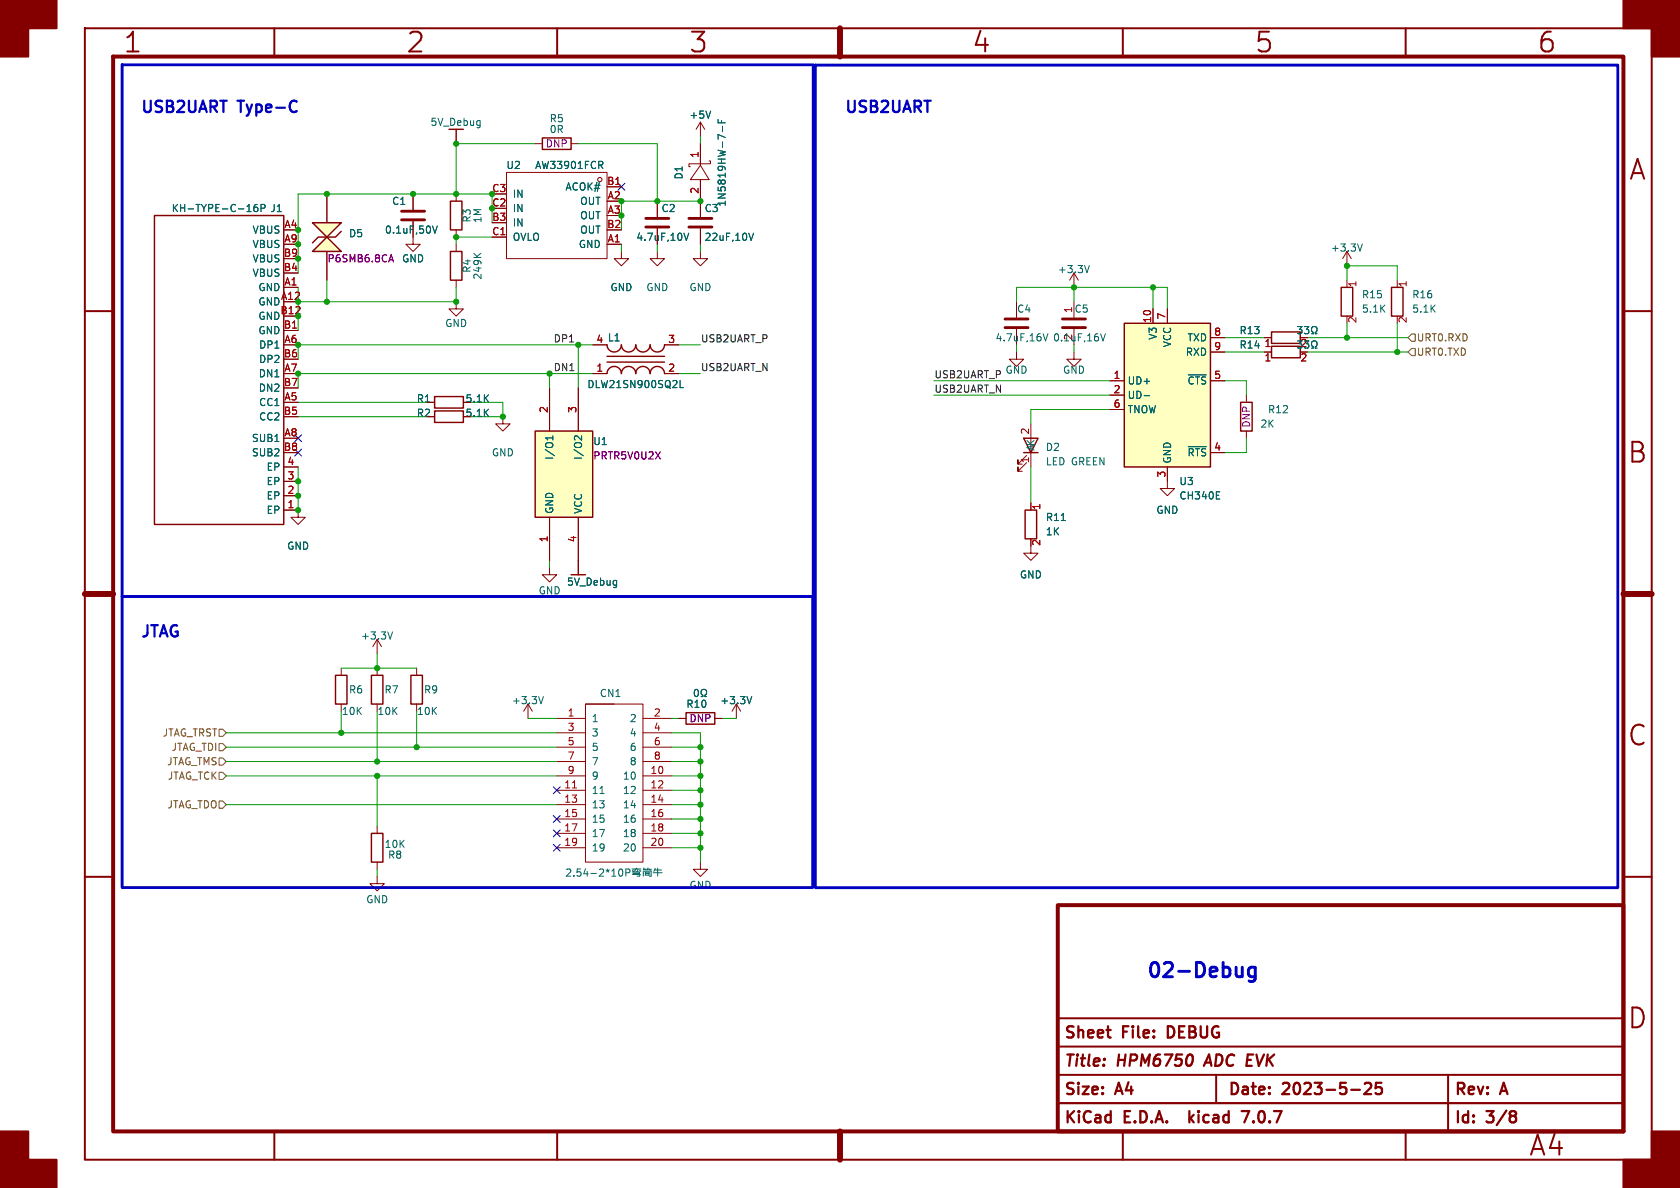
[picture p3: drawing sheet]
<svg xmlns="http://www.w3.org/2000/svg" width="297mm" height="210mm" viewBox="0 0 297 210" stroke-linecap="round" stroke-linejoin="round" font-family="sans-serif">
<g fill="none" stroke="#840000" stroke-width=".35">
<path d="M15 5h277v200h-277zM48.5 5v5M98.5 5v5M148.5 5v5M198.5 5v5M248.5 5v5M15 55h5M287 55h5M15 105h5M287 105h5M15 155h5M287 155h5"/>
<path d="M187 195h100M187 190h100M187 185h100M187 180h100M215 190v5M256 190v10M48.5 200v5M98.5 200v5M148.5 200v5M198.5 200v5M248.5 200v5"/>
</g>
<path d="M20 10h267v190h-267zM187 160h100v40h-100z" fill="none" stroke="#840000" stroke-width=".7"/>
<path d="M148.5 5v5M15 105h5M287 105h5M148.5 200v5" fill="none" stroke="#840000" stroke-width="1.1"/>
<g fill="#840000" stroke="#840000" stroke-width=".35">
<path d="M0 0h10v5h-5v5h-5z"/>
<path d="M0 200h5v5h5v5h-10z"/>
<path d="M287 0h10v10h-5v-5h-5z"/>
<path d="M292 200h5v10h-10v-5h5z"/>
</g>
<path d="M206.9 181.4h-.4v2h.4M210.3 196.4v2M210.5 197.6l.5 .8M211 197.1l-.7 .7M213.7 186.4l-.9 2M219.5 196.4h1.3l-.8 2M241.3 191.6l.3-.2h.4a.54 .54 0 0 1 .3 .9l-1.1 1.1h1.2M244.2 191.4h-.9l-.1 1 .3-.2 .6 .1 .2 .3-.1 .6-.3 .2h-.4l-.3-.2M267.6 196.4l.4 .4-.1 .3-.3 .2 .4 .3v.4l-.4 .4" fill="none" stroke="#840000" stroke-width=".4"/>
<g fill="none" stroke="#840000" stroke-width=".18">
<path d="M73 34.3v2.8M73 39.1v2.8M89.5 30.5h17.8v15.2h-17.8zM107.3 33h2.6M50.2 50.8h2.5M50.2 58.4h2.5M87 41.9h2.5M107.3 43.2h2.6M116.2 44.5v1.2h1.3l-1.3 1.3-1.3-1.3h1.3M247 49.5v1.3M247 55.9v1.3M75.6 73.7h1.2"/>
<path d="M50.2 90.2h2.5v1.2h1.3l-1.3 1.3-1.3-1.3h1.3M50.2 87.6h2.5M50.2 85.1h2.5M50.2 82.6h2.5M97.2 100.3v1.3h1.2l-1.2 1.3-1.3-1.3h1.3"/>
<circle cx="106" cy="31.8" r=".38"/>
</g>
<path d="M27.3 38.1h22.9v54.6h-22.9zM80.6 22.9v2.5M246 50.8h2v5.1h-2zM76.8 72.6h5.1v2.1h-5.1z" fill="none" stroke="#840000" stroke-width=".25"/>
<path d="M71 38.9h4.1M71 37.3h4.1" fill="none" stroke="#840000" stroke-width=".51"/>
<path d="M43.7 37.4h.7M45.5 36.1l-.4 .1a.86 .86 0 0 0 0 1.2l.4-.1 .1-.4-.2-.3-.4 .1-.1 .2M46.1 36.8l.6-.1 .2-.1-.1-.3-.7-.2v1.3M76.5 39.9l.4 1.3 .4-1.3M106.2 29.2l.4 .6M106.3 28.5l.3 .3-.1 .3-.2 .1" fill="none" stroke="#006464" stroke-width=".18"/>
<g fill="#ffffc2">
<path d="M55.2 44.5l2.6-2.6 2.5 2.6z"/>
<path d="M55.2 39.4h5.1l-2.5 2.5z"/>
</g>
<g fill="none" stroke="#840000" stroke-width=".25">
<path d="M55.2 39.4h5.1l-2.5 2.5zM79.6 35.6h2.1v5h-2.1zM95.9 24.4h5.1v2h-5.1zM55.2 44.5l2.6-2.6 2.5 2.6zM60.3 40.9l-1 1h-3l-1.1 1M79.6 44.5h2.1v5h-2.1zM198.8 57.2h15.2v25.4h-15.2zM224.8 58.7h5.1v2h-5.1zM237.1 50.8h2v5.1h-2zM76.8 70.1h5.1v2h-5.1zM94.6 76.2h10.2v15.2h-10.2zM107.3 61a1.27 1.27 0 0 0 1.3 1.2 1.27 1.27 0 0 0 1.3-1.2 1.27 1.27 0 0 0 1.2 1.2 1.27 1.27 0 0 0 1.3-1.2 1.27 1.27 0 0 0 1.3 1.2 1.27 1.27 0 0 0 1.2-1.2 1.27 1.27 0 0 0 1.3 1.2 1.27 1.27 0 0 0 1.3-1.2"/>
<path d="M107.3 66a1.27 1.27 0 0 1 1.3-1.2 1.27 1.27 0 0 1 1.3 1.2 1.27 1.27 0 0 1 1.2-1.2 1.27 1.27 0 0 1 1.3 1.2 1.27 1.27 0 0 1 1.3-1.2 1.27 1.27 0 0 1 1.2 1.2 1.27 1.27 0 0 1 1.3-1.2 1.27 1.27 0 0 1 1.3 1.2M107.3 64h10.2M107.3 63h10.2M181 77.5h2.5l-1.3 2.5zM219.3 71.1h2.1v5.1h-2.1zM224.8 61.2h5.1v2h-5.1zM102.2 99.1v2.5M181 80h2.5M181.2 90.2h2.1v5.1h-2.1zM59.3 119.4h2v5.1h-2zM65.7 119.4h2v5.1h-2zM72.6 119.4h2.1v5.1h-2.1z"/>
<path d="M101 101.6h2.5M121.3 126h5.1v2h-5.1zM65.7 147.3h2v5.1h-2z"/>
</g>
<g fill="none" stroke="#840000" stroke-width=".18">
<path d="M57.8 34.3v5.1M73 39.1v4.1h1.3l-1.3 1.3-1.2-1.3h1.2M73 34.3v2.8M80.6 34.3v1.3M94.6 25.4h1.3M101 25.4h1.2M107.3 33h2.6M116.2 35.6v2.8M123.8 29.2l1.5 2.6h-3.3zM123.8 21.6l-.7 1.3M123.8 21.6v2.5M123.8 25.4v3.8"/>
<path d="M123.8 31.8v6.6M123.8 21.6l.8 1.3M125.3 28.4h.3v.6h-3.8v.5h.2M50.2 50.8h2.5M50.2 58.4h2.5M57.8 44.5v5M80.6 53.3v1.3h1.3l-1.3 1.3-1.2-1.3h1.2M80.6 40.6v1.3M80.6 43.2v1.3M80.6 49.5v1.3M87 41.9h2.5M107.3 43.2h2.6"/>
<path d="M109.9 44.5v1.2h1.2l-1.2 1.3-1.3-1.3h1.3M116.2 40.4v2.8M123.8 44.5v1.2h1.3l-1.3 1.3-1.2-1.3h1.2M123.8 40.4v2.8M179.7 53.3v2.8M179.7 58.2v2.8M189.9 48.3v2.5M189.9 53.3v2.8M189.9 58.2v2.8M189.9 48.3l-.8 1.2M189.9 48.3l.7 1.2M203.8 54.6v2.6"/>
<path d="M206.4 54.6v2.6M214 59.7h2.5M223.5 59.7h1.3M229.9 59.7h1.2M238.1 44.5l-.7 1.2M238.1 44.5v2.5M238.1 49.5v1.3M238.1 55.9v1.3M238.1 44.5l.8 1.2M75.6 71.1h1.2M75.6 73.7h1.2M88.9 73.7v1.2h1.3l-1.3 1.3-1.3-1.3h1.3"/>
<path d="M97.2 68.6v7.6M102.2 68.6v7.6M104.8 66h2.5M117.5 66h2.5M117.5 61h2.5M179.7 62.2v1.3h1.3l-1.3 1.3-1.3-1.3h1.3M182.2 74.9v2.6M189.9 62.2v1.3h1.2l-1.2 1.3-1.3-1.3h1.3M196.2 67.3h2.6M196.2 69.9h2.6M196.2 72.4h2.6M214 67.3h2.5"/>
<path d="M214 62.2h2.5M220.3 69.9v1.2M220.3 76.2v1.3M223.5 62.2h1.3M50.2 90.2h2.5M50.2 87.6h2.5M50.2 85.1h2.5M50.2 82.6h2.5M97.2 91.4v7.7M102.2 91.4v7.7M181.5 81.8l-1.5 1.5v-.7v.7h.7M181.5 80.5l-1.5 1.5v-.7v.7h.7"/>
<path d="M182.2 95.3v2.5h1.3l-1.3 1.3-1.2-1.3h1.2M182.2 80v2.6M182.2 88.9v1.3M206.4 82.6v3.8h1.2l-1.2 1.2-1.3-1.2h1.3M214 80h2.5M60.3 118.1v1.3M66.7 113v2.6M66.7 118.1v1.3M66.7 113l-.8 1.3M66.7 113l.7 1.3M73.7 118.1v1.3M60.3 124.5v1.2"/>
<path d="M66.7 124.5v1.2M73.7 124.5v1.2M93.3 124.5l-.7 1.2M93.3 124.5v2.5M93.3 124.5l.8 1.2M98.4 127h5.1M98.4 137.2h5.1M98.4 139.7h5.1M98.4 129.5h5.1M98.4 132.1h5.1M98.4 134.6h5.1M103.5 124.5h10.2v27.9h-10.2z"/>
<path d="M103.5 124.5h5.1M113.7 127h5M113.7 137.2h5M113.7 139.7h5M113.7 129.5h5M113.7 132.1h5M113.7 134.6h5M120 127h1.3M126.4 127h1.2M130.2 124.5l-.8 1.2M130.2 124.5v2.5M130.2 124.5l.7 1.2"/>
<path d="M66.7 154.9v1.3h1.2l-1.2 1.3-1.3-1.3h1.3M66.7 146.1v1.2M66.7 152.4v1.3M98.4 142.2h5.1M98.4 144.8h5.1M98.4 147.3h5.1M98.4 149.9h5.1M113.7 142.2h5M113.7 144.8h5M113.7 147.3h5M113.7 149.9h5M123.8 152.4v1.3h1.3l-1.3 1.2-1.2-1.2h1.2"/>
</g>
<path d="M68.8 45.9h.6M69.1 45l.5 1.3" fill="none" stroke="#840084" stroke-width=".18"/>
<g fill="none" stroke="#006464" stroke-width=".18">
<path d="M125.6 19.6l-.4 1.3M43.7 37.4h.7M45.5 36.1l-.4 .1a.86 .86 0 0 0 0 1.2l.4-.1 .1-.4-.2-.3-.4 .1-.1 .2M46.1 36.8l.6-.1 .2-.1-.1-.3-.7-.2v1.3M76.5 39.9l.4 1.3 .4-1.3M106.2 29.2l.4 .6M106.3 28.5l.3 .3-.1 .3-.2 .1M126.9 21.1v.6h1.3M127.5 21.3v.4M127.7 22.3v1M83.8 44.8l.7 .7M85 44.8l-.7 .5"/>
<path d="M120.9 41.2l.4 1.3 .5-1.3M132.4 41.2l.4 1.3 .4-1.3M184.4 59l.4 1.3 .5-1.3M192.6 46.9l-.4 1.3M194.6 59l.4 1.3 .4-1.3M229.4 57.7h.8l-.5 .5 .4 .1v.6l-.2 .1-.5-.1M230.6 57.7h.8l-.4 .5 .3 .1v.6l-.2 .1-.5-.1M231.9 59h.3v-.2a.54 .54 0 0 1-.3-.8 .54 .54 0 0 1 .8-.2 .58 .58 0 0 1-.2 1v.2h.3M240.8 43.1l-.4 1.3M97.7 77v.8M97.7 77.4h-1.2l.3 .4M102.8 77v.8l-.9-.8-.3 .2-.1 .4"/>
<path d="M120.2 67.3v1.2h.6M202.3 69.9h.9M210.1 79h3.2M210.1 66.3h3.2M230.6 60.3h.8l-.4 .5M231.3 60.8l.1 .2-.1 .5M231.9 61.5h.3v-.2a.54 .54 0 0 1-.3-.7 .54 .54 0 0 1 .8-.3 .58 .58 0 0 1-.2 1v.2h.3M187.6 92h.7M215 88.2h.6M215 86.9h.6M69.4 111.7l-.4 1.3M96.1 123.1l-.5 1.3"/>
<path d="M122.9 122l.1-.1a.68 .68 0 0 1 .5 .6 .68 .68 0 0 1-.5 .6l-.1-.1-.2-.3zM123.9 123.1h.3v-.2a.54 .54 0 0 1-.2-.7 .54 .54 0 0 1 .7-.3 .58 .58 0 0 1-.1 1v.2h.3M132.9 123.1l-.4 1.3M100.2 153.7l.5-.1 .2 .4-.8 .9h.8M101.4 154.8v.1M102.7 153.6h-.6l-.1 .6 .2-.1 .4 .1 .1 .1v.5l-.2 .1-.5-.1M103.5 153.6l-.3 .9h.8M103.8 154v.9M104.5 154.4h.9M106 153.7l.5-.1 .2 .4-.8 .9h.8M106.1 140.3h.7M107.1 153.8l.3 .1"/>
<path d="M107.4 153.6v.3M107.4 153.9l-.1 .3M107.4 153.9l.2 .3M107.7 153.8l-.3 .1M108.2 154.9h.7M108.2 154l.3-.4v1.3M109.6 153.7l.1-.1a.68 .68 0 0 1 .4 .6 .68 .68 0 0 1-.4 .7 .84 .84 0 0 1-.1-1.2zM110.6 154.3l.6-.1 .2-.2-.1-.3-.7-.1v1.3M111.7 153.6h1.6M112 154.3l-.1 .3h1.3l-.1 .3h-.5M112 153.7l-.2 .3M112 154.2h1.1v.2h-1.1"/>
<path d="M112.3 153.6v.3l-.5 .3M112.5 153.4v.2M112.8 153.6v.4h-.3M113.1 153.8l.2 .2M113.7 154v.9M113.8 153.7h.6M113.8 153.9l.2 .1M113.8 153.4l-.1 .3M114 153.6l.1 .2M114.1 154.4h.7M114.1 154.2h.7v.5h-.7zM114.1 154h1v.9h-.3"/>
<path d="M114.5 153.7h.7M114.6 153.4l-.1 .3M114.8 153.6l.1 .2M115.5 154.3h1.6M115.7 153.8h1.2M115.8 153.5l-.2 .5M116.3 153.4v1.5"/>
</g>
<path d="M114.2 38.6h4M121.8 38.6h4.1M114.2 40.1h4M121.8 40.1h4.1M177.7 57.9h4M177.7 56.4h4M187.8 57.9h4.1M187.8 56.4h4.1" fill="none" stroke="#840000" stroke-width=".51"/>
<g fill="#ffffc2" stroke="#ffffc2" stroke-width=".18">
<path d="M198.8 57.2h15.2v25.4h-15.2z"/>
<path d="M94.6 76.2h10.2v15.2h-10.2z"/>
</g>
<path d="M101.2 139.3h.7" fill="none" stroke="#a90000" stroke-width=".18"/>
<path d="M249.6 59.1h.6v1.2h-.6l-.7-.6zM249.6 61.6h.6v1.3h-.6l-.7-.7zM38.7 134h.7l.6 .6-.6 .7h-.7zM38.7 128.9h.7l.6 .6-.6 .7h-.7zM38.7 136.5h.7l.6 .7-.6 .6h-.7zM38.7 131.4h.7l.6 .7-.6 .6h-.7zM38.7 141.6h.7l.6 .6-.6 .7h-.7z" fill="none" stroke="#725600" stroke-width=".18"/>
<path d="M221.9 171v2a.69 .69 0 0 1-1.1 .4M221.9 171.1l-.7-.1-.5 .5v.7l.2 .3 .3 .2 .7-.2" fill="none" stroke="#0000c2" stroke-width=".51"/>
<path d="M21.6 11.5h122.2v93.9h-122.2zM144.1 11.5h141.9v145.4h-141.9zM21.6 105.5h122.1v51.4h-122.1z" fill="none" stroke="#0000c2" stroke-width=".5"/>
<g fill="none" stroke="#009600" stroke-width=".18">
<path d="M87 39.4v-5.1h-34.3v14M94.6 25.4h-14v8.9M102.2 25.4h14v10.2M123.8 24.1v1.3M123.8 35.6h-13.9v5M52.7 50.8v7.6M57.8 49.5v3.8M80.6 50.8v2.5h-27.9M87 41.9h-6.4v1.3M109.9 43.2v1.3M116.2 43.2v1.3M123.8 43.2v1.3"/>
<path d="M179.7 53.3v-2.5h26.7v3.8M189.9 50.8v2.5M203.8 50.8v3.8M216.5 59.7h7M231.1 59.7h17.8M238.1 49.5v-2.5h8.9v2.5M238.1 57.2v2.5M247 57.2v5M52.7 73.7h22.9M52.7 71.1h22.9M83.2 71.1h5.7v2.6h-5.7M97.2 66v2.6"/>
<path d="M102.2 61v7.6M104.8 61h-52.1v2.5M104.8 66h-52.1v2.6M120 61h3.8M120 66h3.8M165.1 67.3h31.1M165.1 69.9h31.1M179.7 61v1.2M189.9 61v1.2M196.2 72.4h-14v2.5M216.5 62.2h7M216.5 67.3h3.8v2.6"/>
<path d="M220.3 77.5v2.5h-3.8M231.1 62.2h17.8M52.7 82.6v7.6M97.2 99.1v1.2M182.2 82.6v6.3M60.3 118.1h13.4M66.7 115.6v2.5M40 132.1h58.4M40 134.6h58.4M40 129.5h58.4M40 137.2h58.4M60.3 125.7v3.8"/>
<path d="M66.7 125.7v8.9M66.7 137.2v8.9M73.7 125.7v6.4M93.3 127h5.1M118.7 129.5h5.1v22.9M118.7 132.1h5.1M118.7 134.6h5.1M118.7 127h1.3M118.7 137.2h5.1M118.7 139.7h5.1M127.6 127h2.6M40 142.2h58.4"/>
<path d="M66.7 153.7v1.2M118.7 144.8h5.1M118.7 147.3h5.1M118.7 149.9h5.1M118.7 142.2h5.1"/>
</g>
<g fill="none" stroke="#000084" stroke-width=".18">
<path d="M109.2 32.4l1.3 1.2M110.5 32.4l-1.3 1.2M52.1 76.9l1.2 1.2M52.1 79.4l1.2 1.2M53.3 76.9l-1.2 1.2M53.3 79.4l-1.2 1.2M97.8 139.1l1.2 1.2M99 139.1l-1.2 1.2M97.8 149.3l1.2 1.2M97.8 144.2l1.2 1.2M97.8 146.7l1.2 1.2M99 149.3l-1.2 1.2"/>
<path d="M99 144.2l-1.2 1.2M99 146.7l-1.2 1.2"/>
</g>
<g fill="#009600" stroke="#009600" stroke-width=".18">
<circle cx="57.8" cy="53.3" r=".46"/>
<circle cx="52.7" cy="40.6" r=".46"/>
<circle cx="52.7" cy="55.9" r=".46"/>
<circle cx="52.7" cy="43.2" r=".46"/>
<circle cx="57.8" cy="34.3" r=".46"/>
<circle cx="73" cy="34.3" r=".46"/>
<circle cx="52.7" cy="53.3" r=".46"/>
<circle cx="52.7" cy="45.7" r=".46"/>
<circle cx="52.7" cy="90.2" r=".46"/>
<circle cx="52.7" cy="87.6" r=".46"/>
<circle cx="52.7" cy="85.1" r=".46"/>
<circle cx="52.7" cy="66" r=".46"/>
<circle cx="52.7" cy="61" r=".46"/>
<circle cx="97.2" cy="66" r=".46"/>
<circle cx="88.9" cy="73.7" r=".46"/>
<circle cx="102.2" cy="61" r=".46"/>
<circle cx="116.2" cy="35.6" r=".46"/>
<circle cx="109.9" cy="38.1" r=".46"/>
<circle cx="123.8" cy="35.6" r=".46"/>
<circle cx="109.9" cy="35.6" r=".46"/>
<circle cx="87" cy="36.8" r=".46"/>
<circle cx="80.6" cy="34.3" r=".46"/>
<circle cx="87" cy="34.3" r=".46"/>
<circle cx="80.6" cy="41.9" r=".46"/>
<circle cx="80.6" cy="53.3" r=".46"/>
<circle cx="80.6" cy="25.4" r=".46"/>
<circle cx="123.8" cy="149.9" r=".46"/>
<circle cx="123.8" cy="132.1" r=".46"/>
<circle cx="123.8" cy="134.6" r=".46"/>
<circle cx="123.8" cy="137.2" r=".46"/>
<circle cx="123.8" cy="147.3" r=".46"/>
<circle cx="123.8" cy="142.2" r=".46"/>
<circle cx="123.8" cy="144.8" r=".46"/>
<circle cx="66.7" cy="137.2" r=".46"/>
<circle cx="123.8" cy="139.7" r=".46"/>
<circle cx="66.7" cy="134.6" r=".46"/>
<circle cx="73.7" cy="132.1" r=".46"/>
<circle cx="60.3" cy="129.5" r=".46"/>
<circle cx="66.7" cy="118.1" r=".46"/>
<circle cx="238.1" cy="59.7" r=".46"/>
<circle cx="247" cy="62.2" r=".46"/>
<circle cx="238.1" cy="47" r=".46"/>
<circle cx="203.8" cy="50.8" r=".46"/>
<circle cx="189.9" cy="50.8" r=".46"/>
</g>
<g font-size="4.9" fill="#840000">
<text x="21.7" y="9.8">1</text>
<text x="71.7" y="9.8">2</text>
<text x="121.7" y="9.8">3</text>
<text x="171.7" y="9.8">4</text>
<text x="221.7" y="9.8">5</text>
<text x="271.7" y="9.8">6</text>
<text x="287.8" y="32.3">A</text>
<text x="287.6" y="82.3">B</text>
<text x="287.6" y="132.3">C</text>
<text x="287.6" y="182.3">D</text>
<text x="270.2" y="204.8">A4</text>
</g>
<text font-size="3.5" fill="#0000c2" x="202.6" y="173">02-Debug</text>
<g font-size="2.8" fill="#0000c2">
<text x="24.8" y="20.1">USB2UART</text>
<text x="42.3" y="20.1">Type-C</text>
<text x="149.2" y="20.1">USB2UART</text>
<text x="24.8" y="112.8">JTAG</text>
</g>
<g font-size="2.8" fill="#840000">
<text x="188" y="184.1">Sheet</text>
<text x="198.6" y="184.1">File:</text>
<text x="207.3" y="184.1">DEBUG</text>
<text x="188" y="189.1">Title:</text>
<text x="197.7" y="189.1">HPM6750</text>
<text x="214" y="189.1">ADC EVK</text>
<text x="188" y="194.1">Size:</text>
<text x="197.5" y="194.1">A4</text>
<text x="217" y="194.1">Date:</text>
<text x="226.9" y="194.1">2023-5-25</text>
<text x="257" y="194.1">Rev:</text>
<text x="265.5" y="194.1">A</text>
<text x="188" y="199.1">KiCad</text>
<text x="198.9" y="199.1">E.D.A.</text>
<text x="211.9" y="199.1">kicad</text>
<text x="222.2" y="199.1">7.0.7</text>
<text x="257" y="199.1">Id:</text>
<text x="263" y="199.1">3/8</text>
</g>
<g font-size="1.8" fill="#006464">
<text x="76" y="22.5">5V_Debug</text>
<text x="97.1" y="21.8">R5</text>
<text x="97.1" y="23.7">0R</text>
<text x="121.8" y="21.2">+5V</text>
<text x="89.4" y="30.1">U2</text>
<text x="90.6" y="35.2">IN</text>
<text x="94.5" y="30.1">AW33901FCR</text>
<text x="99.9" y="33.9">ACOK#</text>
<text x="120.9" y="31.8" transform="rotate(-90 120.9 31.8)">D1</text>
<text x="30.3" y="37.7">KH-TYPE-C-16P</text>
<text x="44.6" y="41.5">VBUS</text>
<text x="47.7" y="37.7">J1</text>
<text x="68" y="41.5">0.1uF,50V</text>
<text x="69.2" y="36.4">C1</text>
<text x="83.4" y="39.4" transform="rotate(-90 83.4 39.4)">R3</text>
<text x="85.3" y="39.5" transform="rotate(-90 85.3 39.5)">1M</text>
<text x="90.6" y="40.2">IN</text>
<text x="90.6" y="37.7">IN</text>
<text x="102.5" y="36.4">OUT</text>
<text x="102.5" y="39">OUT</text>
<text x="102.5" y="41.5">OUT</text>
<text x="116.8" y="37.7">C2</text>
<text x="124.5" y="37.7">C3</text>
<text x="128.5" y="36.4" transform="rotate(-90 128.5 36.4)">1N5819HW-7-F</text>
<text x="44.6" y="44">VBUS</text>
<text x="44.6" y="46.6">VBUS</text>
<text x="61.6" y="42.1">D5</text>
<text x="71" y="46.6">GND</text>
<text x="90.6" y="42.8">OVLO</text>
<text x="102.2" y="44">GND</text>
<text x="112.4" y="42.8">4.7uF,10V</text>
<text x="124.5" y="42.8">22uF,10V</text>
<text x="235.2" y="44.7">+3.3V</text>
<text x="44.6" y="49.1">VBUS</text>
<text x="45.6" y="51.7">GND</text>
<text x="83.4" y="48.3" transform="rotate(-90 83.4 48.3)">R4</text>
<text x="85.3" y="49.5" transform="rotate(-90 85.3 49.5)">249K</text>
<text x="107.8" y="51.7">GND</text>
<text x="114.2" y="51.7">GND</text>
<text x="121.8" y="51.7">GND</text>
<text x="186.9" y="48.5">+3.3V</text>
<text x="240.7" y="52.9">R15</text>
<text x="249.6" y="52.9">R16</text>
<text x="45.6" y="54.2">GND</text>
<text x="45.6" y="59.3">GND</text>
<text x="45.6" y="56.7">GND</text>
<text x="78.6" y="58">GND</text>
<text x="179.7" y="55.5">C4</text>
<text x="189.6" y="55.4" transform="rotate(-90 189.6 55.4)">1</text>
<text x="189.9" y="55.5">C5</text>
<text x="219" y="59.3">R13</text>
<text x="240.7" y="55.5">5.1K</text>
<text x="249.6" y="55.5">5.1K</text>
<text x="45.7" y="61.8">DP1</text>
<text x="45.7" y="64.4">DP2</text>
<text x="175.9" y="60.6">4.7uF,16V</text>
<text x="186.1" y="60.6">0.1uF,16V</text>
<text x="189.6" y="60.3" transform="rotate(-90 189.6 60.3)">2</text>
<text x="204.7" y="60.2" transform="rotate(-90 204.7 60.2)">V3</text>
<text x="207.2" y="61.5" transform="rotate(-90 207.2 61.5)">VCC</text>
<text x="209.5" y="63.1">RXD</text>
<text x="209.8" y="60.6">TXD</text>
<text x="219" y="61.8">R14</text>
<text x="45.6" y="66.9">DN1</text>
<text x="45.6" y="69.4">DN2</text>
<text x="45.7" y="72">CC1</text>
<text x="73.6" y="71.3">R1</text>
<text x="103.7" y="68.8">DLW21SN900SQ2L</text>
<text x="177.7" y="66.3">GND</text>
<text x="187.8" y="66.3">GND</text>
<text x="199.3" y="68.2">UD+</text>
<text x="199.3" y="70.7">UD-</text>
<text x="209.8" y="68.2">~{CTS}</text>
<text x="45.7" y="74.5">CC2</text>
<text x="73.6" y="73.9">R2</text>
<text x="199.3" y="73.3">TNOW</text>
<text x="222.7" y="75.8">2K</text>
<text x="224.1" y="73.3">R12</text>
<text x="44.4" y="78.3">SUB1</text>
<text x="44.4" y="80.9">SUB2</text>
<text x="47" y="83.4">EP</text>
<text x="86.9" y="80.9">GND</text>
<text x="98" y="81.4" transform="rotate(-90 98 81.4)">I/O1</text>
<text x="103.1" y="81.4" transform="rotate(-90 103.1 81.4)">I/O2</text>
<text x="104.8" y="78.9">U1</text>
<text x="183.1" y="79.8" transform="rotate(-90 183.1 79.8)">AK</text>
<text x="184.8" y="79.9">D2</text>
<text x="184.8" y="82.5">LED GREEN</text>
<text x="207.2" y="82" transform="rotate(-90 207.2 82)">GND</text>
<text x="209.8" y="80.9">~{RTS}</text>
<text x="47" y="88.5">EP</text>
<text x="47" y="86">EP</text>
<text x="208.4" y="86">U3</text>
<text x="208.4" y="88.5">CH340E</text>
<text x="47" y="91">EP</text>
<text x="98" y="90.9" transform="rotate(-90 98 90.9)">GND</text>
<text x="103.1" y="90.9" transform="rotate(-90 103.1 90.9)">VCC</text>
<text x="184.8" y="94.8">1K</text>
<text x="184.8" y="92.3">R11</text>
<text x="204.3" y="91">GND</text>
<text x="50.7" y="97.4">GND</text>
<text x="95.1" y="105.3">GND</text>
<text x="100.1" y="103.7">5V_Debug</text>
<text x="180.2" y="102.5">GND</text>
<text x="63.7" y="113.3">+3.3V</text>
<text x="61.6" y="122.8">R6</text>
<text x="67.9" y="122.8">R7</text>
<text x="74.9" y="122.8">R9</text>
<text x="90.4" y="124.7">+3.3V</text>
<text x="105.9" y="123.4">CN1</text>
<text x="121.2" y="125.3">R10</text>
<text x="127.2" y="124.7">+3.3V</text>
<text x="60.3" y="126.6">10K</text>
<text x="66.6" y="126.6">10K</text>
<text x="73.6" y="126.6">10K</text>
<text x="104.5" y="127.9">1</text>
<text x="104.5" y="130.4">3</text>
<text x="111.2" y="127.9">2</text>
<text x="111.2" y="130.4">4</text>
<text x="104.5" y="132.9">5</text>
<text x="104.5" y="135.5">7</text>
<text x="111.2" y="132.9">6</text>
<text x="111.2" y="135.5">8</text>
<text x="104.5" y="140.6">11</text>
<text x="104.5" y="143.1">13</text>
<text x="104.5" y="138">9</text>
<text x="110" y="138">10</text>
<text x="110" y="140.6">12</text>
<text x="110" y="143.1">14</text>
<text x="104.5" y="145.6">15</text>
<text x="104.5" y="148.2">17</text>
<text x="110" y="145.6">16</text>
<text x="110" y="148.2">18</text>
<text x="67.9" y="150.1">10K</text>
<text x="68.5" y="152">R8</text>
<text x="104.5" y="150.7">19</text>
<text x="110" y="150.7">20</text>
<text x="64.6" y="159.9">GND</text>
<text x="121.8" y="157.3">GND</text>
</g>
<g font-size="1.8" fill="#840084">
<text x="96.4" y="26.3">DNP</text>
<text x="57.8" y="46.6">P6SMB6.8CA</text>
<text x="221.2" y="75.7" transform="rotate(-90 221.2 75.7)">DNP</text>
<text x="104.8" y="81.4">PRTR5V0U2X</text>
<text x="121.8" y="127.9">DNP</text>
</g>
<g font-size="1.8" fill="#a90000">
<text x="123.6" y="28" transform="rotate(-90 123.6 28)">1</text>
<text x="86.9" y="34">C3</text>
<text x="107.2" y="32.8">B1</text>
<text x="107.3" y="35.3">A2</text>
<text x="123.6" y="34.4" transform="rotate(-90 123.6 34.4)">2</text>
<text x="50.2" y="40.4">A4</text>
<text x="86.9" y="39.1">B3</text>
<text x="86.9" y="41.7">C1</text>
<text x="86.9" y="36.6">C2</text>
<text x="107.2" y="40.4">B2</text>
<text x="107.3" y="37.8">A3</text>
<text x="50.1" y="45.5">B9</text>
<text x="50.2" y="42.9">A9</text>
<text x="107.3" y="42.9">A1</text>
<text x="49.6" y="53.1">A12</text>
<text x="50.1" y="48">B4</text>
<text x="50.2" y="50.5">A1</text>
<text x="240.1" y="50.9" transform="rotate(-90 240.1 50.9)">1</text>
<text x="249" y="50.9" transform="rotate(-90 249 50.9)">1</text>
<text x="49.5" y="55.6">B12</text>
<text x="50.1" y="58.2">B1</text>
<text x="203.6" y="57.2" transform="rotate(-90 203.6 57.2)">10</text>
<text x="206.1" y="56.6" transform="rotate(-90 206.1 56.6)">7</text>
<text x="214.6" y="59.4">8</text>
<text x="240.1" y="57.2" transform="rotate(-90 240.1 57.2)">2</text>
<text x="249" y="57.2" transform="rotate(-90 249 57.2)">2</text>
<text x="50.1" y="63.2">B6</text>
<text x="50.2" y="60.7">A6</text>
<text x="50.2" y="65.8">A7</text>
<text x="105.3" y="65.8">1</text>
<text x="105.3" y="60.7">4 L1</text>
<text x="118" y="65.8">2</text>
<text x="118" y="60.7">3</text>
<text x="214.6" y="62">9</text>
<text x="223.4" y="64.2">1</text>
<text x="223.4" y="61.7">1</text>
<text x="229.8" y="64.2">2</text>
<text x="50.1" y="68.3">B7</text>
<text x="50.2" y="70.9">A5</text>
<text x="196.8" y="67.1">1</text>
<text x="196.8" y="69.6">2</text>
<text x="214.6" y="67.1">5</text>
<text x="50.1" y="73.4">B5</text>
<text x="50.2" y="77.2">A8</text>
<text x="96.9" y="73.1" transform="rotate(-90 96.9 73.1)">2</text>
<text x="102" y="73.1" transform="rotate(-90 102 73.1)">3</text>
<text x="182" y="76.9" transform="rotate(-90 182 76.9)">2</text>
<text x="196.8" y="72.1">6</text>
<text x="50.1" y="79.8">B8</text>
<text x="50.7" y="82.3">4</text>
<text x="182" y="82" transform="rotate(-90 182 82)">1</text>
<text x="214.6" y="79.8">4</text>
<text x="50.7" y="89.9">1</text>
<text x="50.7" y="87.4">2</text>
<text x="50.7" y="84.8">3</text>
<text x="206.1" y="84.5" transform="rotate(-90 206.1 84.5)">3</text>
<text x="96.9" y="96" transform="rotate(-90 96.9 96)">1</text>
<text x="102" y="96" transform="rotate(-90 102 96)">4</text>
<text x="184.2" y="90.2" transform="rotate(-90 184.2 90.2)">1</text>
<text x="184.2" y="96.6" transform="rotate(-90 184.2 96.6)">2</text>
<text x="100.3" y="126.7">1</text>
<text x="100.3" y="129.3">3</text>
<text x="100.3" y="131.8">5</text>
<text x="115.5" y="126.7">2</text>
<text x="115.5" y="129.3">4</text>
<text x="115.5" y="131.8">6</text>
<text x="100.3" y="134.4">7</text>
<text x="100.3" y="136.9">9</text>
<text x="114.9" y="136.9">10</text>
<text x="115.5" y="134.4">8</text>
<text x="99.7" y="139.4">11</text>
<text x="99.7" y="142">13</text>
<text x="114.9" y="139.4">12</text>
<text x="114.9" y="142">14</text>
<text x="99.7" y="144.5">15</text>
<text x="99.7" y="147.1">17</text>
<text x="99.7" y="149.6">19</text>
<text x="114.9" y="144.5">16</text>
<text x="114.9" y="147.1">18</text>
<text x="114.9" y="149.6">20</text>
</g>
<g font-size="1.8" fill="#0f0f0f">
<text x="97.8" y="65.7">DN1</text>
<text x="97.8" y="60.6">DP1</text>
<text x="123.8" y="65.7">USB2UART_N</text>
<text x="123.8" y="60.6">USB2UART_P</text>
<text x="165.1" y="69.5">USB2UART_N</text>
<text x="165.1" y="67">USB2UART_P</text>
</g>
<g font-size="1.8" fill="#840000">
<text x="229.8" y="61.7">2</text>
<text x="82.2" y="71.3">5.1K</text>
<text x="82.2" y="73.9">5.1K</text>
</g>
<g font-size="1.8" fill="#725600">
<text x="250.4" y="63.1">URT0.TXD</text>
<text x="250.4" y="60.6">URT0.RXD</text>
<text x="28.7" y="130.4">JTAG_TRST</text>
<text x="29.5" y="135.5">JTAG_TMS</text>
<text x="30.2" y="132.9">JTAG_TDI</text>
<text x="29.5" y="143.1">JTAG_TDO</text>
<text x="29.6" y="138">JTAG_TCK</text>
</g>
</svg>
